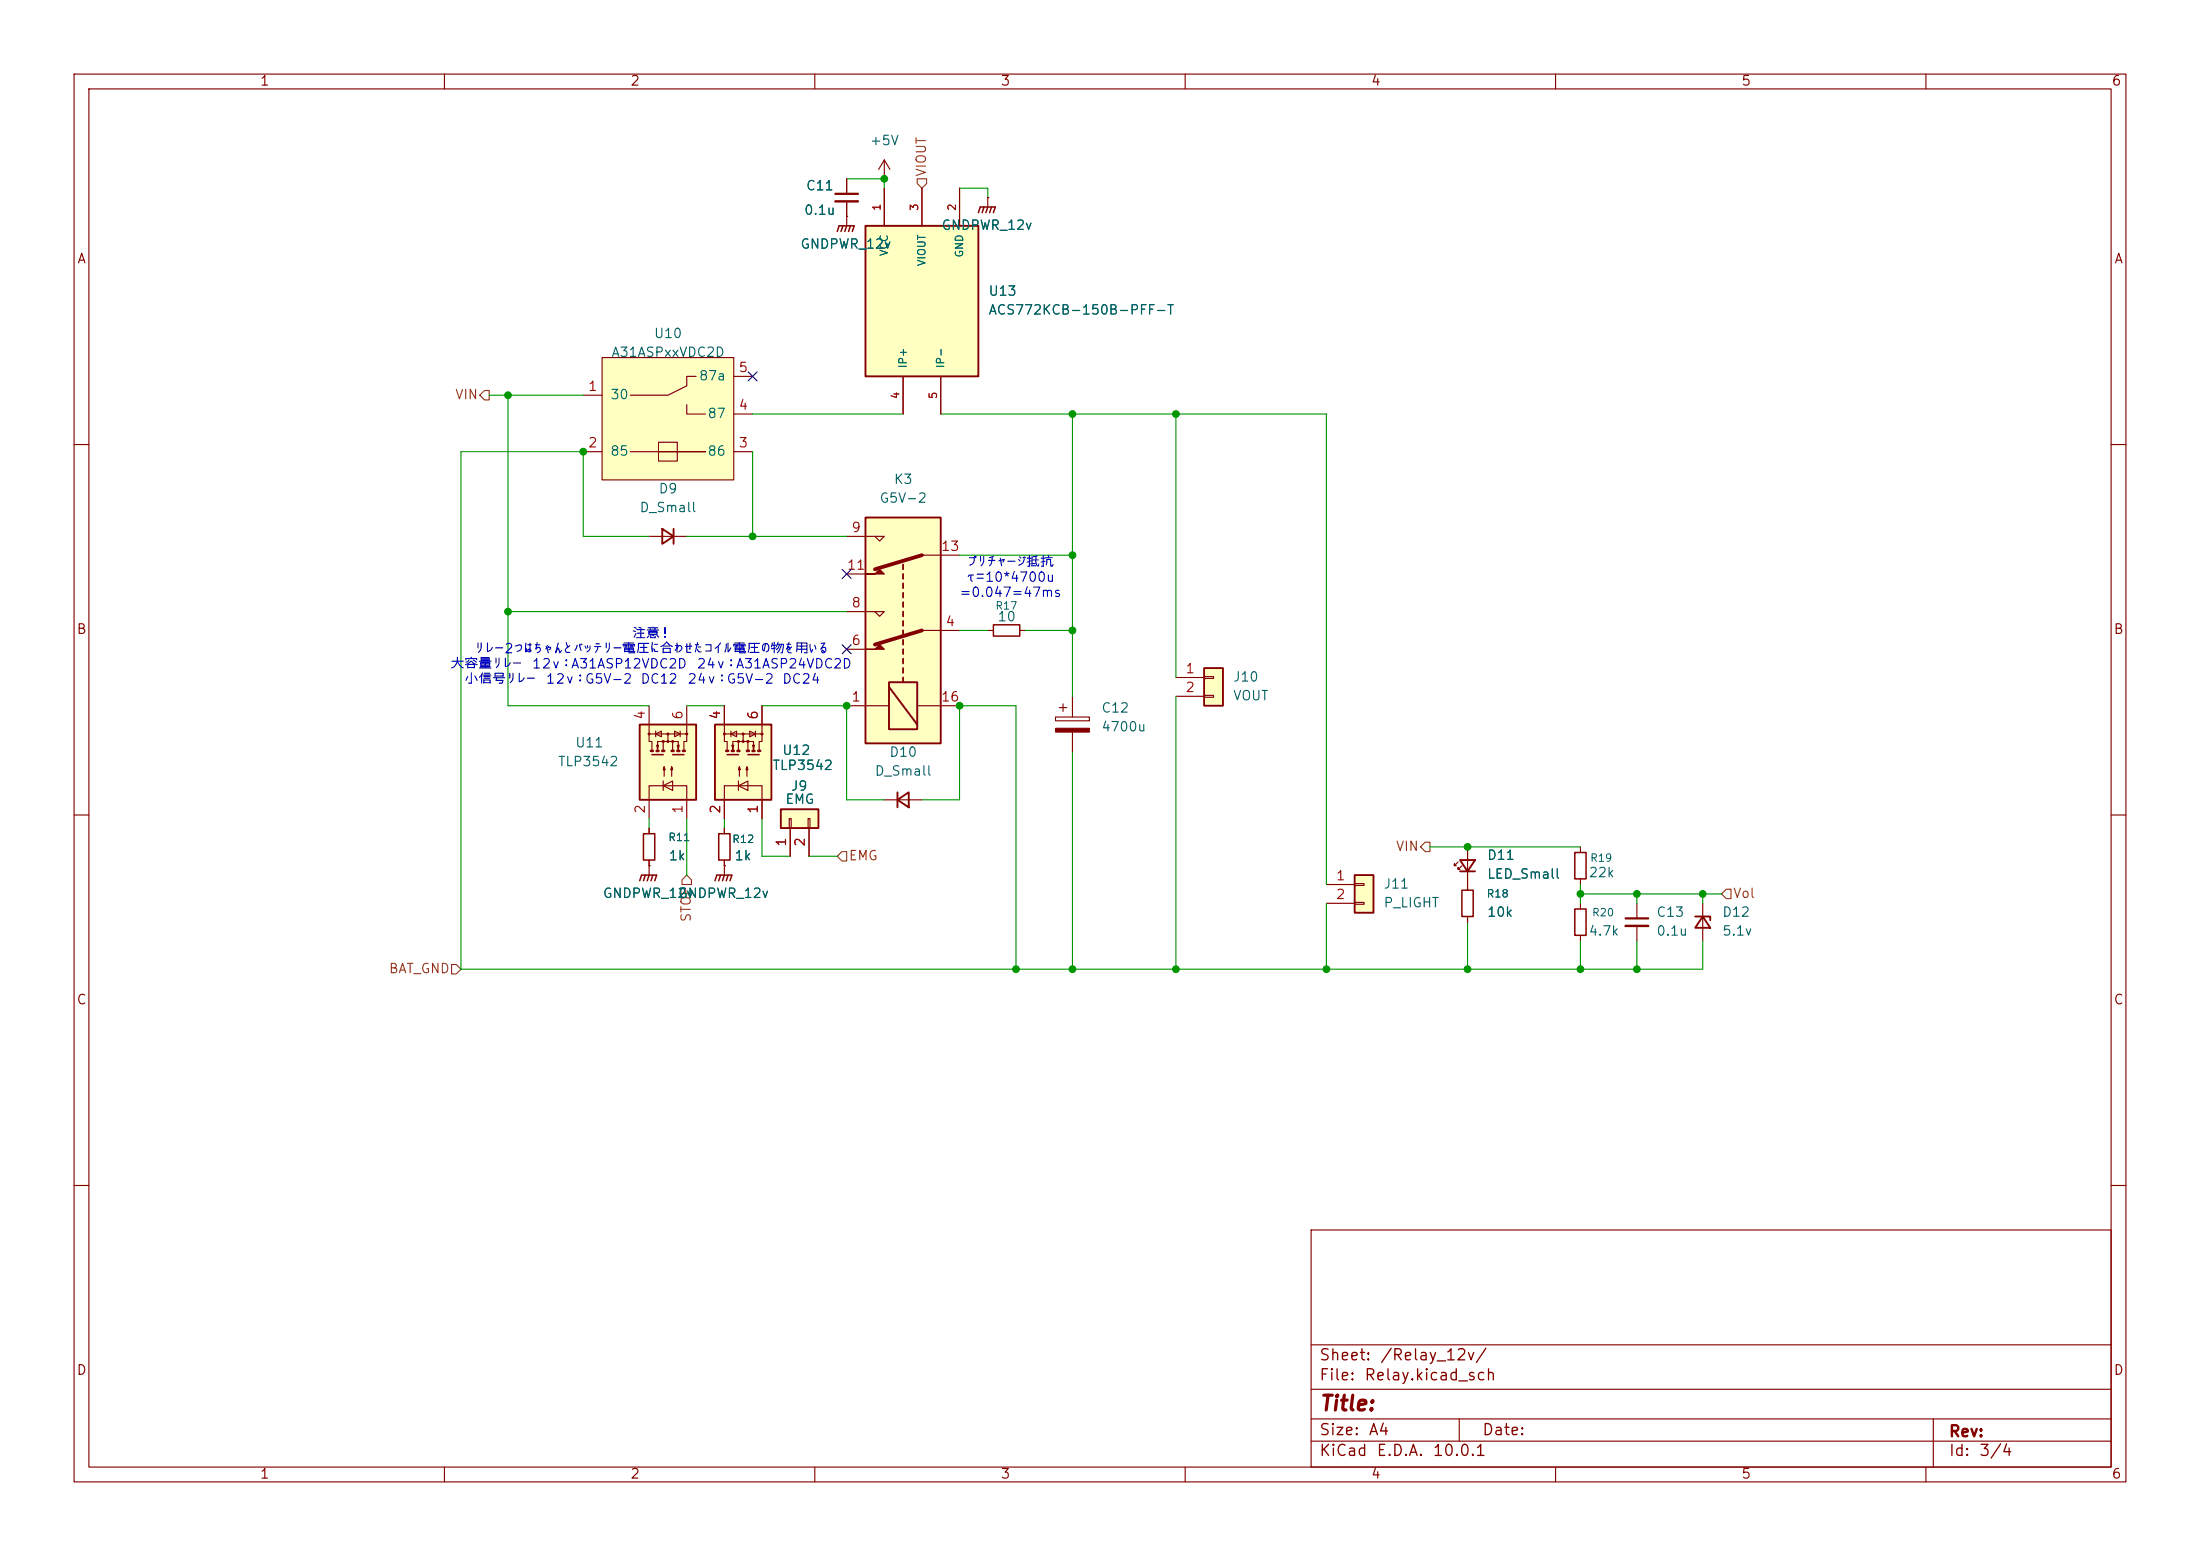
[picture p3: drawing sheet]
<svg xmlns="http://www.w3.org/2000/svg" width="297mm" height="210mm" viewBox="0 0 297 210" stroke-linecap="round" stroke-linejoin="round" font-family="sans-serif">
<g fill="none" stroke="#840000" stroke-width=".15">
<path d="M10 10h277v190h-277zM12 12h273v186h-273zM60 10v2M110 10v2M160 10v2M210 10v2M260 10v2M10 60h2M285 60h2M10 110h2M285 110h2M10 160h2"/>
<path d="M177 166h108v32h-108zM285 160h2M60 198v2M110 198v2M160 198v2M177 194.5h108M177 191.5h108M177 187.5h108M177 181.5h108M197 191.5v3M210 198v2M260 198v2"/>
<path d="M261 191.5v6.5"/>
</g>
<path d="M116.8 30.5h15.3v20.3h-15.3z" fill="#ffffc2"/>
<path d="M116.8 30.5h15.3v20.3h-15.3z" fill="none" stroke="#840000" stroke-width=".25"/>
<path d="M119.4 24.1h.1M119.4 21.6v2.5M119.4 25.4v5.1M119.4 21.6l-.8 1.3M119.4 21.6l.7 1.3M124.5 25.4v5.1M129.5 25.4v5.1M121.9 50.8v5.1M127 50.8v5.1" fill="none" stroke="#840000" stroke-width=".15"/>
<path d="M182.9 118.1h2.5v5.1h-2.5z" fill="#ffffc2"/>
<path d="M182.9 118.1h2.5v5.1h-2.5zM197.1 116.1h2l-1 1.5zM197.1 117.6h2M228.9 123.7h2v.5M229.9 123.7l1 1.5h-2z" fill="none" stroke="#840000" stroke-width=".25"/>
<g fill="none" stroke="#840000" stroke-width=".15">
<path d="M133.3 85.1h.8M137.7 85.1h.7M97.8 116.8h.1M97.8 116.8v1.3M179.1 119.4h3.8M182.9 119.3h1.2v.2h-1.2zM196.8 116.3l-.5 .5v-.2v.2h.3M197.4 116.8l-.6 .5v-.2v.2h.3M198.1 114.3v5.1M213.4 114.3v.8M213.4 118.6v.8M179.1 121.9h3.8"/>
<path d="M182.9 121.8h1.2v.2h-1.2zM229.9 121.9v5.1"/>
</g>
<path d="M134.1 84.3h3.6v1.6h-3.6zM96.5 118.9l.3-.8h2l-.2 .8M97.3 118.1l-.3 .8M97.8 118.1l-.3 .8M98.3 118.1l-.3 .8M212.6 115.1h1.5v3.5h-1.5z" fill="none" stroke="#840000" stroke-width=".2"/>
<path d="M81.3 48.3h17.8v16.5h-17.8z" fill="#ffffc2"/>
<path d="M78.7 53.3h2.6M81.3 48.3h17.8v16.5h-17.8zM92.7 54.6v1.3h2.5M94 50.8h-1.3v1.3l-2.5 1.2h-5.1M99.1 55.9h2.5M99.1 50.8h2.5M78.7 61h2.6M85.1 61h10.1h-6.3v-1.3h2.5v2.5h-2.5v-1.2M87.6 72.4h5.1M99.1 61h2.5" fill="none" stroke="#840000" stroke-width=".15"/>
<path d="M89.4 71.4l1.5 1-1.5 1zM90.9 71.4v2" fill="none" stroke="#840000" stroke-width=".25"/>
<path d="M162.6 90.2h2.5v5.1h-2.5z" fill="#ffffc2"/>
<path d="M162.6 90.2h2.5v5.1h-2.5z" fill="none" stroke="#840000" stroke-width=".25"/>
<g fill="none" stroke="#840000" stroke-width=".15">
<path d="M114.3 29.2h.1M114.3 24.1v2.1M114.3 27.2v3.3M133.3 26.7h.1M133.3 26.7v1.2M142.5 96.8h4.6v.5h-4.6zM143 95.5h1M143.5 95v1M144.8 94v2.8M144.8 98.8v2.8M158.7 91.4h3.9M158.7 94h3.9"/>
<path d="M162.6 91.3h1.2v.3h-1.2zM162.6 93.9h1.2v.2h-1.2zM87.6 111.8v.7M87.6 116.1v.7M97.8 111.8v.7M97.8 116.1v.7M198.1 119.4v.7M198.1 123.7v.8M213.4 121.9v.8M213.4 126.2v.8M221 121.9v2.1M221 125v2"/>
</g>
<path d="M112.8 26.2h3M219.5 124h3" fill="none" stroke="#840000" stroke-width=".3"/>
<path d="M112.8 27.2h3M219.5 125h3" fill="none" stroke="#840000" stroke-width=".33"/>
<path d="M113 31.2l.3-.7h2l-.2 .7M113.8 30.5l-.3 .7M114.3 30.5l-.3 .7M114.8 30.5l-.2 .7M132.1 28.7l.2-.8h2.1l-.3 .8M132.8 27.9l-.2 .8M133.3 27.9l-.2 .8M133.9 27.9l-.3 .8M86.9 112.5h1.5v3.6h-1.5zM97 112.5h1.6v3.6h-1.6zM197.4 120.1h1.5v3.6h-1.5zM212.6 122.7h1.5v3.5h-1.5z" fill="none" stroke="#840000" stroke-width=".2"/>
<path d="M142.5 98.3h4.6v.5h-4.6z" fill="#840000" stroke="#840000" stroke-width=".15"/>
<path d="M116.8 69.9h10.2v30.4h-10.2z" fill="#ffffc2"/>
<g fill="none" stroke="#840000" stroke-width=".25">
<path d="M116.8 69.9h10.2v30.4h-10.2zM121.9 76.2v.6M121.9 77.5v.6M121.9 78.7v.7M120 92.1h3.8v6.3h-3.8zM120 92.7l3.8 5.1M121.9 80v.6M121.9 81.3v.6M121.9 82.6v.6M121.9 83.8v.7M121.9 85.1v.6M121.9 86.4v.6"/>
<path d="M121.9 87.6v.7M121.9 88.9v.6M121.9 90.2v.6M121.9 91.4v.7"/>
</g>
<path d="M114.3 72.4h5.1l-.7 .6-.6-.6M114.3 77.5h2.5M124.5 74.9h5M114.3 82.6h5.1l-.7 .6-.6-.6M114.3 95.3h5.7M114.3 87.6h2.5M123.8 95.3h5.7M124.5 85.1h5" fill="none" stroke="#840000" stroke-width=".15"/>
<g fill="#840000" stroke="#840000" stroke-width=".15">
<path d="M116.8 87.6h1.3l.6-.6 .7 .6z"/>
<path d="M116.8 77.5h1.3l.6-.7 .7 .7z"/>
</g>
<path d="M124.5 74.9l-6.4 1.9M124.5 85.1l-6.4 1.9" fill="none" stroke="#840000" stroke-width=".51"/>
<path d="M86.4 97.8h7.6v10.2h-7.6z" fill="#ffffc2"/>
<path d="M86.4 97.8h7.6v10.2h-7.6z" fill="none" stroke="#840000" stroke-width=".25"/>
<g fill="none" stroke="#840000" stroke-width=".15">
<path d="M87.6 95.3v4.8h.4v1.1M87.6 99.1h5.1M88.5 99.1l.8-.4v.7zM88.5 98.7v.7M90.2 99.1v1M91.1 98.7l.7 .4-.7 .3zM91.8 98.7v.7M92.7 95.3v4.8h-.4v1.1M87.6 110.5v-4.5h5.1v4.5M87.6 116.8h.1M87.6 116.8v1.3M88.6 100.6h.3l-.1 .5z"/>
<path d="M89.5 106l1.3-.6v1.3zM89.5 101.2v-1.1h1.3v1.1M89.5 100.1h-.7v1.1M89.5 105.4v1.3M89.7 103.5l.1 .4h-.3l.2-.4v1.3M90.7 103.5l.1 .4h-.2l.1-.4v1.3M90.8 100.1h.8v1.1M91.4 100.6h.3l-.1 .5z"/>
<circle cx="87.6" cy="99.1" r=".13"/>
<circle cx="90.2" cy="99.1" r=".13"/>
<circle cx="92.7" cy="99.1" r=".13"/>
<circle cx="89.5" cy="100.1" r=".13"/>
<circle cx="90.2" cy="100.1" r=".13"/>
<circle cx="90.8" cy="100.1" r=".13"/>
</g>
<path d="M86.4 118.9l.2-.8h2l-.2 .8M87.1 118.1l-.2 .8M87.6 118.1l-.2 .8M88 101.9h1.5M88.1 118.1l-.2 .8M90.8 101.9h1.5" fill="none" stroke="#840000" stroke-width=".2"/>
<path d="M87.9 101.3h.2M88.6 101.3h.3M89.4 101.3h.3M90.7 101.3h.2M91.4 101.3h.3M92.2 101.3h.3" fill="none" stroke="#840000" stroke-width=".36"/>
<path d="M96.5 97.8h7.6v10.2h-7.6z" fill="#ffffc2"/>
<path d="M96.5 97.8h7.6v10.2h-7.6z" fill="none" stroke="#840000" stroke-width=".25"/>
<g fill="none" stroke="#840000" stroke-width=".15">
<path d="M97.8 95.3v4.8h.4v1.1M97.8 99.1h5.1M98.7 99.1l.7-.4v.7zM98.7 98.7v.7M100.3 99.1v1M101.2 98.7l.8 .4-.8 .3zM102 98.7v.7M102.9 95.3v4.8h-.4v1.1M97.8 110.5v-4.5h5.1v4.5M98.8 100.6h.3l-.2 .5zM99.7 106l1.3-.6v1.3zM99.7 101.2v-1.1h1.3v1.1"/>
<path d="M99.7 100.1h-.8v1.1M99.7 105.4v1.3M99.8 103.5l.1 .4h-.2l.1-.4v1.3M100.8 103.5l.2 .4h-.3l.1-.4v1.3M101 100.1h.7v1.1M101.6 100.6h.3l-.2 .5z"/>
<circle cx="97.8" cy="99.1" r=".13"/>
<circle cx="100.3" cy="99.1" r=".13"/>
<circle cx="102.9" cy="99.1" r=".13"/>
<circle cx="99.7" cy="100.1" r=".13"/>
<circle cx="100.3" cy="100.1" r=".13"/>
<circle cx="101" cy="100.1" r=".13"/>
</g>
<path d="M98.2 101.9h1.5M101 101.9h1.5" fill="none" stroke="#840000" stroke-width=".2"/>
<path d="M98 101.3h.3M98.8 101.3h.3M99.6 101.3h.2M100.8 101.3h.3M101.6 101.3h.3M102.4 101.3h.2" fill="none" stroke="#840000" stroke-width=".36"/>
<path d="M105.4 109.2h5.1v2.6h-5.1z" fill="#ffffc2"/>
<path d="M105.4 109.2h5.1v2.6h-5.1zM121.2 108l1.5-1.1v2.1zM121.2 106.9v2.1" fill="none" stroke="#840000" stroke-width=".25"/>
<g fill="none" stroke="#840000" stroke-width=".15">
<path d="M114.3 29.2h.1M114.3 24.1v2.1M114.3 27.2v2M119.4 25.4v5.1M124.5 25.4v5.1M129.5 25.4v5.1M133.3 26.7h.1M121.9 50.8v5.1M127 50.8v5.1M97.8 95.3v2.5M102.9 95.3v2.5M87.6 116.8h.1"/>
<path d="M87.6 111.8v.7M87.6 116.1v.7M97.8 116.8h.1M97.8 108v2.5M97.8 111.8v.7M97.8 116.1v.7M102.9 108v2.5M106.6 110.5h.2v1.3h-.2zM106.7 111.8v3.8M109.1 110.5h.2v1.3h-.2zM109.2 111.8v3.8M119.4 108h5.1"/>
<path d="M198.1 114.3v1.8M198.1 117.6v2.5M198.1 123.7v.8"/>
</g>
<path d="M123.8 24.1h1.3v.7l-.6 .6-.7-.6zM65.4 52.7h.6v1.3h-.6l-.6-.7zM92.7 118.1l.6 .6v.7h-1.2v-.7zM113.7 114.9h.6v1.3h-.6l-.7-.6zM192.4 113.7h.6v1.2h-.6l-.6-.6zM61 130.2h.6l.6 .6-.6 .6h-.6zM233 120h.7v1.3h-.7l-.6-.6z" fill="none" stroke="#725600" stroke-width=".15"/>
<g fill="none" stroke="#009600" stroke-width=".15">
<path d="M114.3 24.1h5.1v1.3M129.5 25.4h3.8v1.3M66 53.3h12.7M68.6 53.3v42h19M101.6 55.9h20.3M127 55.9h52.1v63.5M144.8 55.9v38.1M158.7 55.9v35.5M87.6 72.4h-8.9v-11.4h-16.5v69.8h167.7v-3.8M92.7 72.4h21.6M101.6 61v11.4M129.5 74.9h15.3"/>
<path d="M68.6 82.6h45.7M92.7 95.3h5.1M102.9 95.3h11.4v12.7h5.1M129.5 85.1h3.8M138.4 85.1h6.4M158.7 94v36.8M87.6 110.5v1.3M92.7 110.5v7.6M97.8 110.5v1.3M102.9 110.5v5.1h3.8M109.2 115.6h3.8M124.5 108h5v-12.7h7.7v35.5"/>
<path d="M144.8 101.6v29.2M193 114.3h20.4M213.4 119.4v2.5M179.1 121.9v8.9M198.1 124.5v6.3M213.4 127v3.8M213.4 120.7h19M221 120.7v1.2M221 127v3.8M229.9 120.7v1.2"/>
</g>
<path d="M101 50.2l1.2 1.2M102.2 50.2l-1.2 1.2M113.7 76.9l1.2 1.2M114.9 76.9l-1.2 1.2M113.7 87l1.2 1.2M114.9 87l-1.2 1.2" fill="none" stroke="#000084" stroke-width=".15"/>
<g fill="#009600" stroke="#009600" stroke-width=".14">
<circle cx="144.8" cy="74.9" r=".46"/>
<circle cx="129.5" cy="95.3" r=".46"/>
<circle cx="144.8" cy="85.1" r=".46"/>
<circle cx="101.6" cy="72.4" r=".46"/>
<circle cx="158.7" cy="55.9" r=".46"/>
<circle cx="144.8" cy="55.9" r=".46"/>
<circle cx="119.4" cy="24.1" r=".46"/>
<circle cx="213.4" cy="120.7" r=".46"/>
<circle cx="213.4" cy="130.8" r=".46"/>
<circle cx="221" cy="130.8" r=".46"/>
<circle cx="229.9" cy="120.7" r=".46"/>
<circle cx="198.1" cy="114.3" r=".46"/>
<circle cx="198.1" cy="130.8" r=".46"/>
<circle cx="221" cy="120.7" r=".46"/>
<circle cx="158.7" cy="130.8" r=".46"/>
<circle cx="144.8" cy="130.8" r=".46"/>
<circle cx="179.1" cy="130.8" r=".46"/>
<circle cx="137.2" cy="130.8" r=".46"/>
<circle cx="68.6" cy="82.6" r=".46"/>
<circle cx="114.3" cy="95.3" r=".46"/>
<circle cx="68.6" cy="53.3" r=".46"/>
<circle cx="78.7" cy="61" r=".46"/>
</g>
<text font-size="2" fill="#840000" x="178" y="190.9">Title:</text>
<g font-size="1.5" fill="#840000">
<text x="178" y="184">Sheet:</text>
<text x="186.2" y="184">/Relay_12v/</text>
<text x="178" y="186.7">File:</text>
<text x="184.1" y="186.7">Relay.kicad_sch</text>
<text x="178" y="196.9">KiCad</text>
<text x="178" y="194.1">Size:</text>
<text x="184.7" y="194.1">A4</text>
<text x="185.7" y="196.9">E.D.A.</text>
<text x="193.3" y="196.9">10.0.1</text>
<text x="200" y="194.1">Date:</text>
<text x="263" y="194.3">Rev:</text>
<text x="263" y="196.9">Id:</text>
<text x="267.1" y="196.9">3/4</text>
</g>
<g font-size="1.3" fill="#840000">
<text x="35" y="11.9">1</text>
<text x="85" y="11.9">2</text>
<text x="135" y="11.9">3</text>
<text x="185" y="11.9">4</text>
<text x="235" y="11.9">5</text>
<text x="285" y="11.9">6</text>
<text x="10.3" y="35.9">A</text>
<text x="285.3" y="35.9">A</text>
<text x="10.3" y="85.9">B</text>
<text x="285.3" y="85.9">B</text>
<text x="10.3" y="135.9">C</text>
<text x="285.3" y="135.9">C</text>
<text x="10.3" y="185.9">D</text>
<text x="285.3" y="185.9">D</text>
<text x="35" y="199.9">1</text>
<text x="85" y="199.9">2</text>
<text x="135" y="199.9">3</text>
<text x="185" y="199.9">4</text>
<text x="235" y="199.9">5</text>
<text x="285" y="199.9">6</text>
</g>
<g font-size="1.3" fill="#006464">
<text x="117.3" y="19.9">+5V</text>
<text x="108.5" y="29.3">0.1u</text>
<text x="108.7" y="26">C11</text>
<text x="108" y="33.9">GNDPWR_12v</text>
<text x="127" y="31.3">GNDPWR_12v</text>
<text x="133.4" y="40.2">U13</text>
<text x="88.2" y="45.9">U10</text>
<text x="133.4" y="42.8">ACS772KCB-150B-PFF-T</text>
<text x="82.4" y="48.5">A31ASPxxVDC2D</text>
<text x="94.3" y="51.7">87a</text>
<text x="82.3" y="54.2">30</text>
<text x="95.4" y="56.7">87</text>
<text x="82.3" y="61.8">85</text>
<text x="95.4" y="61.8">86</text>
<text x="120.6" y="65.6">K3</text>
<text x="86.3" y="69.4">D_Small</text>
<text x="88.8" y="66.9">D9</text>
<text x="118.6" y="68.2">G5V-2</text>
<text x="134.6" y="84.2">10</text>
<text x="166.4" y="92.3">J10</text>
<text x="166.4" y="94.8">VOUT</text>
<text x="77.6" y="101.2">U11</text>
<text x="148.6" y="96.5">C12</text>
<text x="148.6" y="99">4700u</text>
<text x="75.2" y="103.7">TLP3542</text>
<text x="104.2" y="104.2">TLP3542</text>
<text x="105.5" y="102.2">U12</text>
<text x="106.7" y="107">J9</text>
<text x="118" y="105">D_Small</text>
<text x="120" y="102.5">D10</text>
<text x="105.9" y="108.8">EMG</text>
<text x="90.2" y="116.4">1k</text>
<text x="99.1" y="116.4">1k</text>
<text x="200.7" y="118.9">LED_Small</text>
<text x="200.7" y="116.4">D11</text>
<text x="214.4" y="118.7">22k</text>
<text x="81.3" y="121.5">GNDPWR_12v</text>
<text x="91.5" y="121.5">GNDPWR_12v</text>
<text x="186.7" y="120.2">J11</text>
<text x="186.7" y="122.8">P_LIGHT</text>
<text x="200.7" y="124.1">10k</text>
<text x="223.5" y="124.1">C13</text>
<text x="232.4" y="124.1">D12</text>
<text x="214.4" y="126.6">4.7k</text>
<text x="223.5" y="126.6">0.1u</text>
<text x="232.4" y="126.6">5.1v</text>
</g>
<g font-size="1.3" fill="#725600">
<text x="125.3" y="23.9" transform="rotate(-90 125.3 23.9)">VIOUT</text>
<text x="61.4" y="54.2">VIN</text>
<text x="114.5" y="116.4">EMG</text>
<text x="188.4" y="115.2">VIN</text>
<text x="93.6" y="124.6" transform="rotate(-90 93.6 124.6)">STOP</text>
<text x="233.9" y="121.5">Vol</text>
<text x="52.4" y="131.7">BAT_GND</text>
</g>
<g font-size="1.3" fill="#a90000">
<text x="79.3" y="53.1">1</text>
<text x="99.6" y="50.5">5</text>
<text x="99.6" y="55.6">4</text>
<text x="79.3" y="60.7">2</text>
<text x="99.6" y="60.7">3</text>
<text x="114.3" y="77.2">11</text>
<text x="114.9" y="72.1">9</text>
<text x="127" y="74.7">13</text>
<text x="114.9" y="82.3">8</text>
<text x="114.9" y="87.4">6</text>
<text x="127.6" y="84.8">4</text>
<text x="114.9" y="95">1</text>
<text x="127" y="95">16</text>
<text x="159.9" y="91.2">1</text>
<text x="159.9" y="93.7">2</text>
<text x="87.4" y="97.2" transform="rotate(-90 87.4 97.2)">4</text>
<text x="92.5" y="97.2" transform="rotate(-90 92.5 97.2)">6</text>
<text x="97.5" y="97.2" transform="rotate(-90 97.5 97.2)">4</text>
<text x="102.6" y="97.2" transform="rotate(-90 102.6 97.2)">6</text>
<text x="87.4" y="109.9" transform="rotate(-90 87.4 109.9)">2</text>
<text x="92.5" y="109.9" transform="rotate(-90 92.5 109.9)">1</text>
<text x="97.5" y="109.9" transform="rotate(-90 97.5 109.9)">2</text>
<text x="102.6" y="109.9" transform="rotate(-90 102.6 109.9)">1</text>
<text x="106.4" y="114.4" transform="rotate(-90 106.4 114.4)">1</text>
<text x="109" y="114.4" transform="rotate(-90 109 114.4)">2</text>
<text x="180.3" y="119.1">1</text>
<text x="180.3" y="121.7">2</text>
</g>
<g font-size="1.3" fill="#0000c2">
<text x="130.4" y="76.8">プリチャージ抵抗</text>
<text x="129.4" y="80.9">=0.047=47ms</text>
<text x="130.3" y="78.8">τ＝10*4700u</text>
<text x="63.9" y="88.5">リレー２つはちゃんとバッテリー電圧に合わせたコイル電圧の物を用いる</text>
<text x="85.2" y="86.4">注意！</text>
<text x="60.7" y="90.5">大容量リレー　１２ｖ：A31ASP12VDC2D　２４ｖ：A31ASP24VDC2D</text>
<text x="62.6" y="92.6">小信号リレー　１２ｖ：G5V-2</text>
<text x="86.4" y="92.6">DC12　２４ｖ：G5V-2</text>
<text x="105.5" y="92.6">DC２４</text>
</g>
<g font-size="1" fill="#a90000">
<text x="119.1" y="28.6" transform="rotate(-90 119.1 28.6)">1</text>
<text x="124.2" y="28.6" transform="rotate(-90 124.2 28.6)">3</text>
<text x="129.3" y="28.6" transform="rotate(-90 129.3 28.6)">2</text>
<text x="121.7" y="54" transform="rotate(-90 121.7 54)">4</text>
<text x="126.7" y="54" transform="rotate(-90 126.7 54)">5</text>
</g>
<g font-size="1" fill="#006464">
<text x="120.1" y="34.7" transform="rotate(-90 120.1 34.7)">VCC</text>
<text x="130.3" y="34.8" transform="rotate(-90 130.3 34.8)">GND</text>
<text x="125.2" y="36" transform="rotate(-90 125.2 36)">VIOUT</text>
<text x="122.7" y="49.8" transform="rotate(-90 122.7 49.8)">IP+</text>
<text x="127.7" y="49.8" transform="rotate(-90 127.7 49.8)">IP-</text>
<text x="134.3" y="82.5">R17</text>
<text x="90.1" y="113.8">R11</text>
<text x="98.8" y="114">R12</text>
<text x="214.6" y="116.6">R19</text>
<text x="200.6" y="121.4">R18</text>
<text x="214.8" y="123.9">R20</text>
</g>
</svg>
